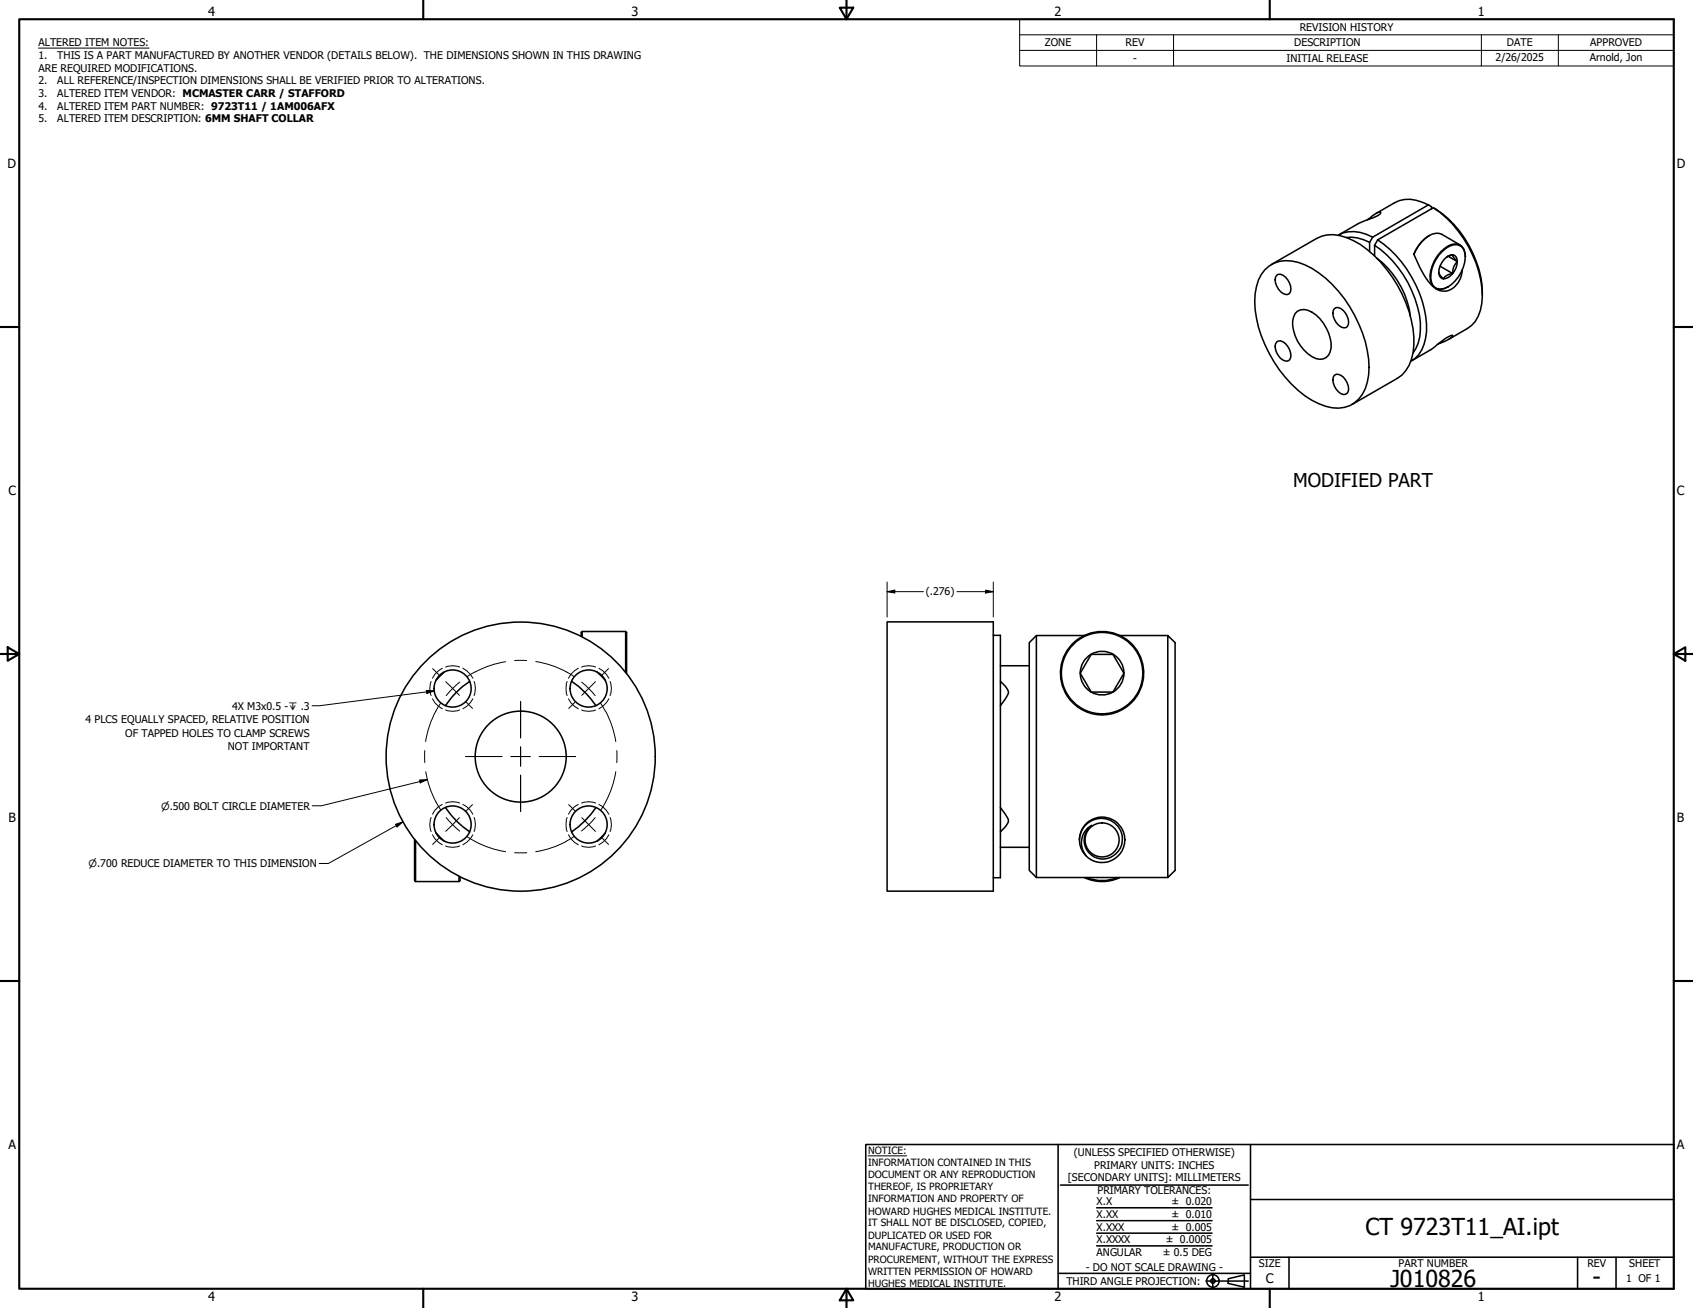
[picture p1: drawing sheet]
<svg xmlns="http://www.w3.org/2000/svg" width="559mm" height="432mm" viewBox="0 0 559 432" stroke-linecap="round" stroke-linejoin="round" font-family="sans-serif">
<!-- layer: Hidden Narrow (ANSI) -->
<g fill="none" stroke="#000" stroke-width=".33">
<path d="M142.3 225a6.3 6.3 0 0 0 0 4.6M142.7 230.7l.8 1.3 1.2 1.2 1.3 .8M146 220.6l-1.3 .8-1.2 1.2-.8 1.3M147.1 220.2a6.3 6.3 0 0 1 4.6 0M147.1 234.4a6.3 6.3 0 0 0 4.6 0M152.8 220.6l1.3 .8 1.2 1.2 .8 1.3M156.1 230.7l-.8 1.3-1.2 1.2-1.3 .8M156.5 225a6.3 6.3 0 0 1 0 4.6M187.2 225a7.2 7.2 0 0 0 0 4.6M187.6 230.7l.8 1.3 1.2 1.2 1.3 .8M190.9 220.6l-1.3 .8-1.2 1.2-.8 1.3M192 220.2a6.3 6.3 0 0 1 4.6 0"/>
<path d="M192 234.4a6.3 6.3 0 0 0 4.6 0M197.7 220.6l1.2 .8 1.3 1.2 .8 1.3M201 230.7l-.8 1.3-1.3 1.2-1.2 .8M201.4 225a6.3 6.3 0 0 1 0 4.6M142.3 269.9a6.3 6.3 0 0 0 0 4.6M142.7 275.6l.8 1.3 1.2 1.2 1.3 .8M146 265.6l-1.3 .7-1.2 1.2-.8 1.3M147.1 265.1a6.3 6.3 0 0 1 4.6 0M147.1 279.3a6.3 6.3 0 0 0 4.6 0M152.8 265.6l1.3 .7 1.2 1.2 .8 1.3M156.1 275.6l-.8 1.3-1.2 1.2-1.3 .8M156.5 269.9a6.3 6.3 0 0 1 0 4.6"/>
<path d="M187.2 269.9a7.2 7.2 0 0 0 0 4.6M187.6 275.6l.8 1.3 1.2 1.2 1.3 .8M190.9 265.6l-1.3 .7-1.2 1.2-.8 1.3M192 265.1a6.3 6.3 0 0 1 4.6 0M192 279.3a6.3 6.3 0 0 0 4.6 0M197.7 265.6l1.2 .7 1.3 1.2 .8 1.3M201 275.6l-.8 1.3-1.3 1.2-1.2 .8M201.4 269.9a6.3 6.3 0 0 1 0 4.6"/>
</g>
<!-- layer: Visible (ANSI) -->
<g fill="none" stroke="#000" stroke-width=".51">
<path d="M441.7 77.7a11.5 11.5 0 0 1 11.4 .6M444.4 78.4a12.6 12.6 0 0 1 7.7 1.6M451.4 72.5a9.3 9.3 0 0 1 4.1-2.5l.2 .3a7.3 7.3 0 0 1-4.5 2.3l-2.6 1.1-6.7 3.8M453.1 78.3l-1 1.7v3.1M454.7 79.2l18.4-10.6a34.8 34.8 0 0 1 16.2 28.9M454.7 79.2a37.7 37.7 0 0 1 16.2 30.3 11.3 11.3 0 0 1-5.3 9.8M454.7 79.2l-1 1.8M471.5 67.6a13.3 13.3 0 0 0-9.7-1.4l-7.5 4.2M471.5 67.6l1 .7v.7M471.5 67.6l-18.4 10.7M471.7 77.8a11.9 11.9 0 0 0-5 6.1M473.1 68.6a37.3 37.3 0 0 1 16.2 29.2 11.9 11.9 0 0 1-5 10.7l-6 3.5"/>
<path d="M417.5 89a10.4 10.4 0 0 1 11-2.4 34.1 34.1 0 0 1 18.6 17.5 33.3 33.3 0 0 1 4.2 22.1 10.2 10.2 0 0 1-13.8 7.9 34.1 34.1 0 0 1-18.6-17.5 33.1 33.1 0 0 1-4.2-22l.7-2.1 .9-1.9zM419.7 87.3l14.8-8.6a12.4 12.4 0 0 1 12.2 .7 39.3 39.3 0 0 1 17.3 20.5 29.4 29.4 0 0 1 1.8 18.8 10.7 10.7 0 0 1-4.6 6.2l-14.9 8.6M421.4 90.9a2.15 2.15 0 0 1 2.9 .6 4.4 4.4 0 0 1 1.3 5.4 2.15 2.15 0 0 1-2.9-.6 4.4 4.4 0 0 1-1.3-5.4zM453.7 81a36 36 0 0 1 15.1 25.5 15.1 15.1 0 0 1-2.4 10M453.7 81v3.5M454.4 85.2a28.8 28.8 0 0 1 11.1 19.2M466.7 83.7a29.2 29.2 0 0 0 6.6 11.1 5.1 5.1 0 0 0 8-1.5l.8-1.5 .6-2.8M475.3 87.9l4.2 2.4M476.1 82.9a5.5 5.5 0 0 1 5.7-1.8 4 4 0 0 1 1.8 4.1 11.9 11.9 0 0 1-6.9 10 3.3 3.3 0 0 1-4.5-3.4 12.2 12.2 0 0 1 3.9-8.9zM477.7 84.7l1.8-.6a5.7 5.7 0 0 0-4.2 7.3 1.81 1.81 0 0 0 2.7 .2 5.8 5.8 0 0 0 2.6-6.8l-.5-.5-.6-.2a3.5 3.5 0 0 0 1.5 2.3 4.6 4.6 0 0 0-1.5 3.9 3.7 3.7 0 0 0-3.1 1.8 3.5 3.5 0 0 1-1.5-2.2M478 94.7a4.8 4.8 0 0 1-4.1 .5M478 84.6l3 1.8"/>
<path d="M482 80.9l-6.1-3.6a4.9 4.9 0 0 0-5.5 1.4 13.3 13.3 0 0 0-3.7 5.3M483.7 84.8a3.6 3.6 0 0 0-4.4-4.2 12 12 0 0 0-7.2 11.7l.3 1.3 .5 1M421.4 112.9a2.05 2.05 0 0 1 2.9 .6 4.5 4.5 0 0 1 1.3 5.4 2.51 2.51 0 0 1-3.6-1.5 4.1 4.1 0 0 1-.6-4.5zM427.5 103.5a3.9 3.9 0 0 1 5.5-.4 14 14 0 0 1 6.4 11.7 3.8 3.8 0 0 1-2.3 3.6 3.8 3.8 0 0 1-4.1-.7 13.7 13.7 0 0 1-6.3-11.7zM440.4 101.9a2.05 2.05 0 0 1 3 .6 4.5 4.5 0 0 1 1.2 5.4 2.15 2.15 0 0 1-2.9-.6 4.4 4.4 0 0 1-1.3-5.4zM474.8 113.5l3-1.3 1.2-.8 .5-.7a15.2 15.2 0 0 0-6.5 4.2l-7.1 4.2M440.4 123.9a2.51 2.51 0 0 1 3.7 1.4 4.1 4.1 0 0 1 .5 4.6 2.05 2.05 0 0 1-2.9-.6 4.5 4.5 0 0 1-1.3-5.4zM191.8 210.1v-1.3l.4-.3h14.3l.3 .3v13.6M192.2 208.5v1.7M206.5 208.5v13.4M292.8 205.3h35.1v88.9h-35.1zM327.9 209.7h2.3v80.1h-2.3"/>
<path d="M330.2 219.8h9.5M342.1 209.8l-2.4 2.4v75.1l2.4 2.4M357.9 209.8h-15.8v79.9h43.3M360.2 216h7.1l3.7 6.2-3.7 6.3h-7.1l-3.6-6.3zM369.6 209.8h15.8M385.4 209.8l2.5 2.4v75.1l-2.5 2.4zM146.7 221.8l-2.8 2.8M155.1 224.9a28.1 28.1 0 0 0-8.1 8.1M188.7 224.9a30.4 30.4 0 0 1 8 8.1M197 221.8l2.8 2.8M330.2 224.9a4.6 4.6 0 0 1 2.5 4.2l-2.5 3.9M136.8 277.2v13.5l.4 .3h14.3l.3-.3v-1.3"/>
<path d="M137.2 277.6v13.4M143.9 275l2.8 2.7M147 266.6a30.4 30.4 0 0 0 8.1 8M196.7 266.6a33.2 33.2 0 0 1-8 8M199.8 275l-2.8 2.7M330.2 266.6a9.7 9.7 0 0 1 2.7 4.4 6.6 6.6 0 0 1-2.7 3.6M330.2 279.7h9.5M360.3 272.5a6.6 6.6 0 0 0-1.8 10.1M360.3 272.5a6.2 6.2 0 0 0-.1 9.8 6.2 6.2 0 0 0 9.6-2.3 7.1 7.1 0 0 0-5.1-9.8 7.1 7.1 0 0 0-8.5 7M151.5 289.3v1.7M357.9 289.7a13.7 13.7 0 0 0 11.7 0M358.7 289.7a13.4 13.4 0 0 0 10.1 0"/>
<circle cx="149.4" cy="227.3" r="6.1"/>
<circle cx="194.3" cy="227.3" r="6.1"/>
<circle cx="363.8" cy="222.2" r="13.4"/>
<circle cx="363.8" cy="222.2" r="7.2"/>
<circle cx="363.8" cy="222.2" r="13.7"/>
<circle cx="171.9" cy="249.8" r="44.4"/>
<circle cx="171.9" cy="249.8" r="15"/>
<circle cx="149.4" cy="272.2" r="6.1"/>
<circle cx="194.3" cy="272.2" r="6.1"/>
<circle cx="363.8" cy="277.3" r="5.6"/>
<circle cx="363.8" cy="277.3" r="7.5"/>
</g>
<!-- layer: Border (ANSI) -->
<g fill="none" stroke="#000" stroke-width=".7">
<path d="M6.3 6.3h546.1v419.1h-546.1zM139.7 0v6.3M277.2 2.5h4.4l-2.2 3.8zM279.4 0v6.3M419.1 0v6.3M0 107.9h6.3M552.4 107.9h6.4M0 215.9h6.3M2.5 213.7l3.8 2.2-3.8 2.2zM552.4 215.9l3.9-2.2v4.4zM552.4 215.9h6.4M0 323.8h6.3"/>
<path d="M552.4 323.8h6.4M139.7 425.4v6.4M279.4 425.4l2.2 3.9h-4.4zM279.4 425.4v6.4M419.1 425.4v6.4"/>
</g>
<!-- layer: Title (ANSI) -->
<g fill="none" stroke="#000" stroke-width=".51">
<path d="M285.8 377.8h266.6v47.6h-266.6zM349.2 377.8v47.6M412.7 377.8v47.6M350 391.2h62M361.9 398.7h38.1M412.7 396h139.7M361.9 411.3h38.1M361.9 407.1h38.1M361.9 403h38.1M412.7 415h139.7M425.4 415v10.4M520.7 415v10.4"/>
<path d="M533.4 415v10.4M349.2 420.4h63.5M398 422.9h14M400.3 420.6v4.6M405.4 422.1l5.3-1.2v4l-5.3-1.2z"/>
<circle cx="400.3" cy="422.9" r="2.06"/>
<circle cx="400.3" cy="422.9" r=".73"/>
</g>
<path d="M286.5 381.6h12.8" fill="none" stroke="#000" stroke-width=".33"/>
<!-- layer: Symbol (ANSI) -->
<path d="M12.7 15.9h36.5M336.5 11.5v-5.2h215.9v5.2M336.5 16.6h215.9M361.9 11.5v10.3M387.3 11.5v10.3M488.9 11.5v10.3M514.3 11.5v10.3M552.4 11.5h-215.9v5.1M552.4 11.5v10.3h-215.9v-5.2M140.7 227.9l2.6 .2-2.4 .8zM143.3 228.1l-37.8 4.9h-2.5" fill="none" stroke="#000" stroke-width=".33"/>
<!-- layer: Center Mark (ANSI) -->
<g fill="none" stroke="#000" stroke-width=".33">
<path d="M142.8 220.7l2.2 2.2M147.1 225l4.5 4.6M153.7 231.6l2.3 2.3M171.8 231.6v12M189.9 231.6l-2.2 2.3M196.5 225l-4.5 4.6M200.9 220.7l-2.3 2.2M153.7 249.7h12M168.7 249.7h6.3M171.8 246.6v6.3M171.8 255.9v12M178 249.7h12"/>
<path d="M145 276.5l-2.2 2.3M151.6 269.9l-4.5 4.5M156 265.6l-2.3 2.2M187.7 265.6l2.2 2.2M192 269.9l4.5 4.5M198.6 276.5l2.3 2.3"/>
</g>
<!-- layer: Centerline (ANSI) -->
<g fill="none" stroke="#000" stroke-width=".33">
<path d="M166.9 218.4a31.7 31.7 0 0 0-10 3.4M169.9 218.1h4M176.8 218.4a31.8 31.8 0 0 1 10.1 3.4M145.5 232.1a31.8 31.8 0 0 0-5 12.7M151.7 225.2l-4.4 4.5M156.9 221.8l-2.7 1.6M186.9 221.8l2.7 1.6M192 225.2l4.5 4.5M198.2 232.1l1.6 2.7M199.9 234.8a31.8 31.8 0 0 1 3.4 10M140.2 247.8v4M140.5 254.7a31.7 31.7 0 0 0 5 12.7"/>
<path d="M203.3 254.8a31.8 31.8 0 0 1-5 12.7M203.6 247.8v4M147.3 269.9l4.4 4.5M154.2 276.2a31.8 31.8 0 0 0 12.7 5M186.9 277.8a31.8 31.8 0 0 1-10.1 3.4M189.5 276.1l-2.7 1.6M196.5 269.9l-2.2 2.4-2.4 2M169.9 281.5h4"/>
</g>
<!-- layer: Dimension (ANSI) -->
<path d="M292.8 195.3l2.5-.5v1zM292.8 195.3h12M292.8 192.2v11.5M315.8 195.3h12.1M325.3 194.8l2.6 .5-2.6 .5zM327.9 192.2v11.5M138.5 257.5l2.5-.1-2.3 1zM141 257.4l-34.9 8.6h-3M130.6 272.1l2.4-.8-1.9 1.7zM133 271.3l-24.6 13.8h-3.1" fill="none" stroke="#000" stroke-width=".33"/>
<g fill="#000">
<path d="M292.8 195.3l2.5-.5v1z" fill-rule="evenodd"/>
<path d="M325.3 194.8l2.6 .5-2.6 .5z" fill-rule="evenodd"/>
<path d="M138.5 257.5l2.5-.1-2.3 1z" fill-rule="evenodd"/>
<path d="M130.6 272.1l2.4-.8-1.9 1.7z" fill-rule="evenodd"/>
</g>
<!-- layer: Symbol (ANSI) -->
<path d="M140.7 227.9l2.6 .2-2.4 .8z" fill-rule="evenodd" fill="#000"/>
<g font-size="7.7">
<text x="450.7" y="407.6">CT 9723T11_AI.ipt</text>
<text x="458.9" y="424.8">J010826</text>
<text x="525.7" y="424.4">-</text>
</g>
<text font-size="6.3" x="426.8" y="160.9">MODIFIED PART</text>
<text font-size="4.3" x="417.8" y="423.5">C</text>
<g font-size="4.2">
<text x="68.7" y="5.3">4</text>
<text x="208.4" y="5.3">3</text>
<text x="348.1" y="5.3">2</text>
<text x="487.8" y="5.3">1</text>
<text x="2.5" y="55.5">D</text>
<text x="553.5" y="55.5">D</text>
<text x="2.8" y="163.4">C</text>
<text x="553.5" y="163.4">C</text>
<text x="2.9" y="271.4">B</text>
<text x="553.5" y="271.4">B</text>
<text x="2.8" y="379.3">A</text>
<text x="553.5" y="379.3">A</text>
<text x="68.7" y="429.5">4</text>
<text x="208.4" y="429.6">3</text>
<text x="348.1" y="429.6">2</text>
<text x="487.8" y="429.5">1</text>
</g>
<g font-size="3.5">
<text x="429" y="10.2">REVISION HISTORY</text>
<text x="12.7" y="15.3">ALTERED ITEM NOTES:</text>
<text x="344.9" y="15.3">ZONE</text>
<text x="371.5" y="15.3">REV</text>
<text x="427.2" y="15.3">DESCRIPTION</text>
<text x="497.4" y="15.3">DATE</text>
<text x="524.9" y="15.3">APPROVED</text>
<text x="12.7" y="19.5">1.</text>
<text x="12.7" y="23.7">ARE REQUIRED MODIFICATIONS.</text>
<text x="18.9" y="19.5">THIS IS A PART MANUFACTURED BY ANOTHER VENDOR (DETAILS BELOW). THE DIMENSIONS SHOWN IN THIS DRAWING</text>
<text x="374" y="20.3">-</text>
<text x="424.6" y="20.4">INITIAL RELEASE</text>
<text x="493.6" y="20.3">2/26/2025</text>
<text x="524.7" y="20.2">Arnold, Jon</text>
<text x="12.7" y="27.8">2.</text>
<text x="18.9" y="27.8">ALL REFERENCE/INSPECTION DIMENSIONS SHALL BE VERIFIED PRIOR TO ALTERATIONS.</text>
<text x="12.7" y="32">3.</text>
<text x="18.9" y="32">ALTERED ITEM VENDOR: MCMASTER CARR / STAFFORD</text>
<text x="12.7" y="36.2">4.</text>
<text x="12.7" y="40.4">5.</text>
<text x="18.9" y="36.2">ALTERED ITEM PART NUMBER: 9723T11 / 1AM006AFX</text>
<text x="18.9" y="40.4">ALTERED ITEM DESCRIPTION: 6MM SHAFT COLLAR</text>
<text x="305.6" y="196.3">(.276)</text>
<text x="28.2" y="238.7">4 PLCS EQUALLY SPACED, RELATIVE POSITION</text>
<text x="76.6" y="234.3">4X M3x0.5 -↧ .3</text>
<text x="41.3" y="243.1">OF TAPPED HOLES TO CLAMP SCREWS</text>
<text x="75.2" y="247.6">NOT IMPORTANT</text>
<text x="354.5" y="381.6">(UNLESS SPECIFIED OTHERWISE)</text>
<text x="352.5" y="390">[SECONDARY UNITS]: MILLIMETERS</text>
<text x="361.1" y="385.8">PRIMARY UNITS: INCHES</text>
<text x="362.3" y="394.1">PRIMARY TOLERANCES:</text>
<text x="361.9" y="397.9">X.X</text>
<text x="386.7" y="398">± 0.020</text>
<text x="361.9" y="402.1">X.XX</text>
<text x="361.9" y="406.3">X.XXX</text>
<text x="386.7" y="402.1">± 0.010</text>
<text x="386.7" y="406.3">± 0.005</text>
<text x="361.9" y="410.5">X.XXXX</text>
<text x="384.7" y="410.5">± 0.0005</text>
<text x="358.4" y="419.7">- DO NOT SCALE DRAWING -</text>
<text x="361.9" y="414.6">ANGULAR</text>
<text x="383.8" y="414.7">± 0.5 DEG</text>
<text x="415.5" y="418.4">SIZE</text>
<text x="461.6" y="418.3">PART NUMBER</text>
<text x="523.9" y="418.3">REV</text>
<text x="537.8" y="418.4">SHEET</text>
<text x="352" y="424.2">THIRD ANGLE PROJECTION:</text>
<text x="536.7" y="423.2">1 OF 1</text>
</g>
<g font-size="3.3">
<text x="53.1" y="267.3">⌀.500 BOLT CIRCLE DIAMETER</text>
<text x="29.2" y="286.3">⌀.700 REDUCE DIAMETER TO THIS DIMENSION</text>
<text x="286.5" y="381.1">NOTICE:</text>
<text x="286.5" y="385">INFORMATION CONTAINED IN THIS</text>
<text x="286.5" y="389">DOCUMENT OR ANY REPRODUCTION</text>
<text x="286.5" y="392.9">THEREOF, IS PROPRIETARY</text>
<text x="286.5" y="396.9">INFORMATION AND PROPERTY OF</text>
<text x="286.5" y="400.9">HOWARD HUGHES MEDICAL INSTITUTE.</text>
<text x="286.5" y="404.9">IT SHALL NOT BE DISCLOSED, COPIED,</text>
<text x="286.5" y="408.9">DUPLICATED OR USED FOR</text>
<text x="286.5" y="412.8">MANUFACTURE, PRODUCTION OR</text>
<text x="286.5" y="416.8">PROCUREMENT, WITHOUT THE EXPRESS</text>
<text x="286.5" y="420.8">WRITTEN PERMISSION OF HOWARD</text>
<text x="286.5" y="424.8">HUGHES MEDICAL INSTITUTE.</text>
</g>
</svg>
